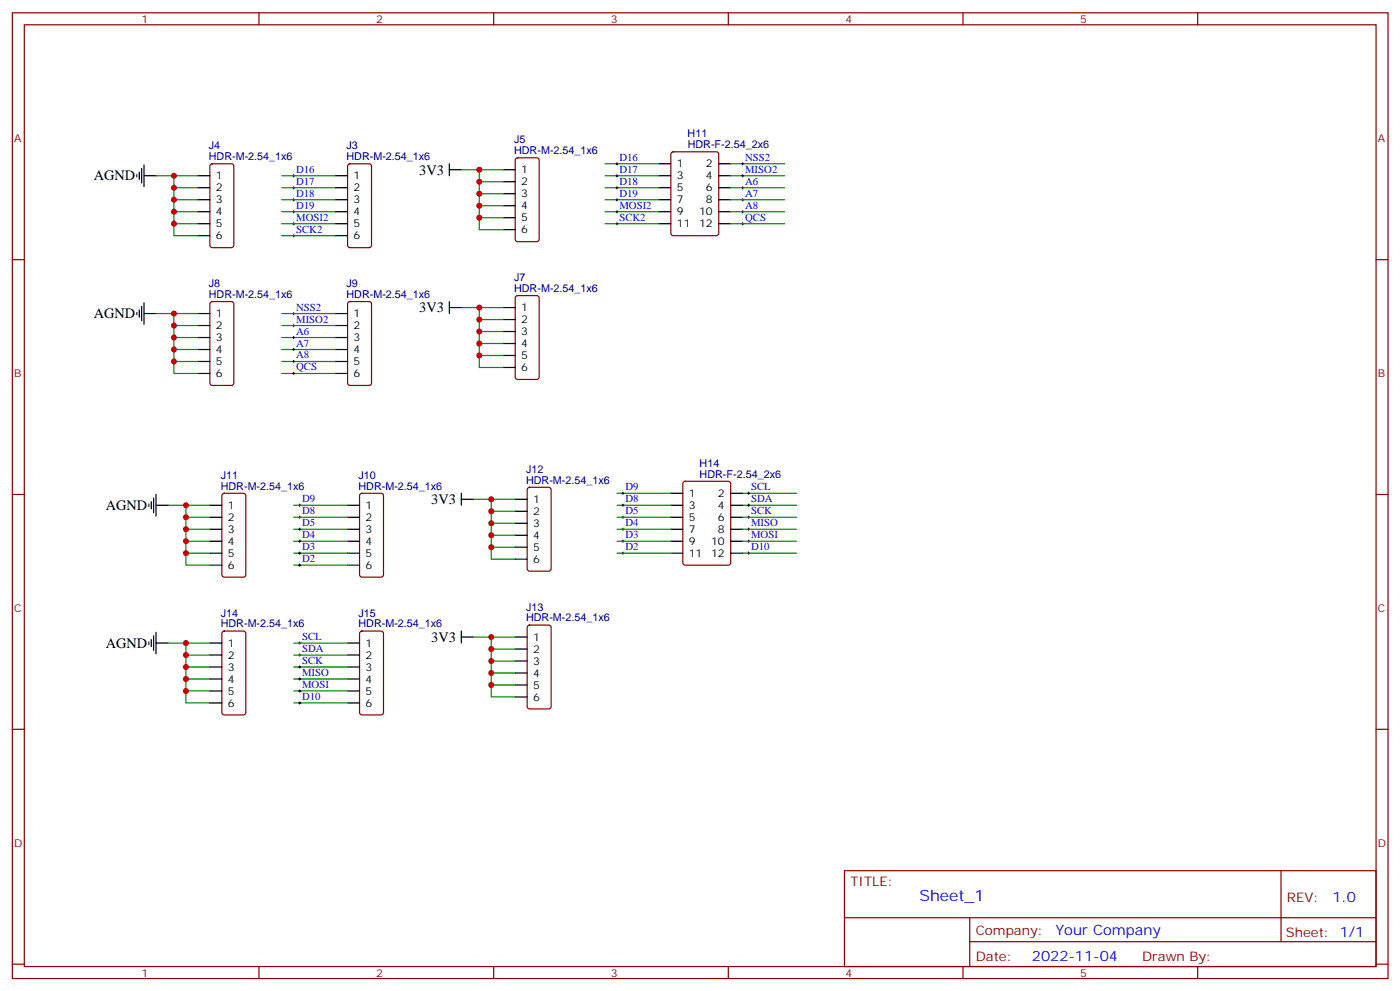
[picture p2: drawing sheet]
<svg xmlns="http://www.w3.org/2000/svg" width="413mm" height="292mm" viewBox="0 0 413 292" stroke-linecap="round" stroke-linejoin="round" font-family="sans-serif">
<g fill="none" stroke="#870000" stroke-width=".35">
<path d="M3.6 3.8h405.4v284.3h-405.4zM7.2 7.3h398.2v277.3h-398.2zM76.3 3.8v3.5M145.5 3.8v3.5M214.6 3.8v3.5M283.7 3.8v3.5M352.9 3.8v3.5M62.1 48.4l.4-.2h5.7l.6 .5 .1 23.5-.5 .7h-5.9l-.6-.4-.1-23.6zM102.6 48.4l.5-.2h5.7l.6 .5 .1 23.5-.5 .7h-5.9l-.6-.4-.1-23.6zM152 46.7l.5-.2h5.7l.6 .4 .1 23.5-.5 .7-5.9 .1-.6-.5-.1-23.5zM197.9 44.9l.5-.2h12.7l.6 .4 .1 23.6-.5 .6-12.9 .1-.7-.5v-23.5zM3.6 76.4h3.6"/>
<path d="M405.4 76.4h3.6M62.1 89l.4-.2h5.7l.6 .4 .1 23.6-.5 .6-5.9 .1-.6-.5-.1-23.5zM102.6 89l.5-.2h5.7l.6 .4 .1 23.6-.5 .6-5.9 .1-.6-.5-.1-23.5zM152 87.2l.5-.2h5.7l.6 .5 .1 23.5-.5 .7h-5.9l-.6-.4-.1-23.6zM3.6 145.6h3.6M65.6 145.4l.5-.2h5.6l.7 .5v23.5l-.4 .7h-5.9l-.7-.4v-23.6zM106.2 145.4l.4-.2h5.7l.6 .5 .1 23.5-.5 .7h-5.9l-.6-.4-.1-23.6zM155.6 143.7l.4-.2h5.7l.6 .4 .1 23.6-.5 .6-5.9 .1-.6-.5-.1-23.5zM201.4 141.9l.5-.2h12.7l.6 .4 .1 23.6-.5 .6-12.9 .1-.7-.5v-23.5zM405.4 145.6h3.6M65.6 186l.5-.2h5.6l.7 .4v23.6l-.4 .6-5.9 .1-.7-.5v-23.5zM106.2 186l.4-.2h5.7l.6 .4 .1 23.6-.5 .6-5.9 .1-.6-.5-.1-23.5z"/>
<path d="M155.6 184.3l.4-.3h5.7l.6 .5 .1 23.5-.5 .7h-5.9l-.6-.4-.1-23.6zM3.6 214.7h3.6M405.4 214.7h3.6M248.8 256.4h156.6v28.2h-156.6zM377.4 256.4v20.9M248.8 270.2h156.5M285.7 277.3h119.6M285.7 270.2v14.1M3.6 283.9h3.6M76.3 284.6v3.5M145.5 284.6v3.5M214.6 284.6v3.5"/>
<path d="M283.7 284.6v3.5M352.9 284.6v3.5M405.4 283.9h3.6"/>
</g>
<g fill="none" stroke="#008700" stroke-width=".35">
<path d="M46 51.8h12.3M51.3 51.8v17.6h7M51.3 58.8h7M51.3 55.3h7M83 58.8h15.9M83 55.3h15.9M83 51.8h15.9M135.9 50h12.4M141.2 50v17.6h7.1M141.2 53.5h7.1M141.2 57h7.1M178.3 58.8h15.8"/>
<path d="M178.3 55.3h15.8M178.3 51.8h15.8M178.3 48.2h15.8M215.3 58.8h15.9M215.3 55.3h15.9M215.3 51.8h15.9M215.3 48.2h15.9M51.3 65.9h7M51.3 62.3h7M83 65.9h15.9M83 62.3h15.9M83 69.4h15.9"/>
<path d="M141.2 60.6h7.1M141.2 64.1h7.1M178.3 65.9h15.8M178.3 62.3h15.8M215.3 65.9h15.9M215.3 62.3h15.9M46 92.3h12.3M51.3 92.3v17.7h7M51.3 99.4h7M51.3 95.8h7M83 99.4h15.9M83 92.3h15.9"/>
<path d="M83 95.8h15.9M135.9 90.6h12.4M141.2 90.6v17.6h7.1M141.2 97.6h7.1M141.2 94.1h7.1M51.3 102.9h7M51.3 106.4h7M83 102.9h15.9M83 106.4h15.9M83 110h15.9M141.2 104.7h7.1M141.2 101.1h7.1"/>
<path d="M49.5 148.8h12.3M54.8 148.8v17.6h7M54.8 152.3h7M54.8 155.8h7M54.8 159.3h7M86.5 148.8h15.9M86.5 152.3h15.9M86.5 155.8h15.9M86.5 159.3h15.9M139.5 147h12.3M144.7 147v17.6h7.1M144.7 157.6h7.1"/>
<path d="M144.7 154.1h7.1M144.7 150.5h7.1M181.8 145.2h15.9M181.8 148.8h15.9M181.8 152.3h15.9M181.8 155.8h15.9M181.8 159.3h15.9M218.8 145.2h15.9M218.8 148.8h15.9M218.8 152.3h15.9M218.8 155.8h15.9M218.8 159.3h15.9"/>
<path d="M54.8 162.9h7M86.5 162.9h15.9M86.5 166.4h15.9M144.7 161.1h7.1M181.8 162.9h15.9M218.8 162.9h15.9M49.5 189.3h12.3M54.8 189.3v17.7h7M54.8 199.9h7M54.8 196.4h7M54.8 192.9h7M86.5 199.9h15.9"/>
<path d="M86.5 196.4h15.9M86.5 192.9h15.9M86.5 189.3h15.9M139.5 187.6h12.3M144.7 187.6v17.6h7.1M144.7 191.1h7.1M144.7 194.6h7.1M144.7 198.2h7.1M54.8 203.4h7M86.5 203.4h15.9M86.5 207h15.9M144.7 201.7h7.1"/>
</g>
<g fill="none" stroke="#000" stroke-width=".29">
<path d="M86.2 58.8h.7M86.2 55.3h.7M86.2 51.8h.7M86.5 51.4v.7M86.5 54.9v.7M86.5 58.5v.7M181.4 58.8h.7M181.4 55.3h.7M181.4 51.8h.7M181.4 48.2h.7M181.8 47.9v.7M181.8 51.4v.7"/>
<path d="M181.8 54.9v.7M181.8 58.5v.7M218.5 58.8h.7M218.5 55.3h.7M218.5 51.8h.7M218.5 48.2h.7M218.8 47.9v.7M218.8 51.4v.7M218.8 54.9v.7M218.8 58.5v.7M86.2 69.4h.7M86.2 65.9h.7"/>
<path d="M86.2 62.3h.7M86.5 62v.7M86.5 65.5v.7M86.5 69v.7M181.4 65.9h.7M181.4 62.3h.7M181.8 62v.7M181.8 65.5v.7M218.5 65.9h.7M218.5 62.3h.7M218.8 62v.7M218.8 65.5v.7"/>
<path d="M86.2 99.4h.7M86.2 95.8h.7M86.2 92.3h.7M86.5 92v.7M86.5 95.5v.7M86.5 99v.7M86.2 102.9h.7M86.2 106.4h.7M86.2 110h.7M86.5 102.6v.7M86.5 106.1v.7M86.5 109.6v.7"/>
<path d="M87.9 148.8h.8M87.9 159.3h.8M87.9 155.8h.8M87.9 152.3h.8M88.3 148.4v.7M88.3 151.9v.7M88.3 155.5v.7M88.3 159v.7M183.2 145.2h.7M183.2 148.8h.7M183.2 159.3h.7M183.2 155.8h.7"/>
<path d="M183.2 152.3h.7M183.6 144.9v.7M183.6 148.4v.7M183.6 151.9v.7M183.6 155.5v.7M183.6 159v.7M220.2 145.2h.7M220.2 148.8h.7M220.2 159.3h.7M220.2 155.8h.7M220.2 152.3h.7M220.6 144.9v.7"/>
<path d="M220.6 148.4v.7M220.6 151.9v.7M220.6 155.5v.7M220.6 159v.7M87.9 162.9h.8M87.9 166.4h.8M88.3 162.5v.7M88.3 166.1v.7M183.2 162.9h.7M183.6 162.5v.7M220.2 162.9h.7M220.6 162.5v.7"/>
<path d="M87.9 196.4h.8M87.9 199.9h.8M87.9 192.9h.8M87.9 189.3h.8M88.3 189v.7M88.3 192.5v.7M88.3 196v.7M88.3 199.6v.7M87.9 203.4h.8M87.9 207h.8M88.3 203.1v.7M88.3 206.6v.7"/>
</g>
<g fill="none" stroke="#000" stroke-width=".35">
<path d="M40.3 51.4v.7M41 50.7v2.1M41.7 49.6v4.3M42.4 48.6v6.3M42.4 51.8h3.6M58.3 51.8h3.5M58.3 55.3h3.5M58.3 58.8h3.5M98.9 51.8h3.5M98.9 55.3h3.5M98.9 58.8h3.5M132.4 48.2v3.6"/>
<path d="M132.4 50h3.5M148.3 50h3.5M148.3 53.5h3.5M148.3 57h3.5M194.1 51.8h3.6M194.1 55.3h3.6M194.1 58.8h3.6M194.1 48.2h3.6M211.8 51.8h3.5M211.8 55.3h3.5M211.8 58.8h3.5M211.8 48.2h3.5"/>
<path d="M58.3 62.3h3.5M58.3 65.9h3.5M58.3 69.4h3.5M98.9 62.3h3.5M98.9 65.9h3.5M98.9 69.4h3.5M148.3 60.6h3.5M148.3 64.1h3.5M148.3 67.6h3.5M194.1 62.3h3.6M194.1 65.9h3.6M211.8 62.3h3.5"/>
<path d="M211.8 65.9h3.5M40.3 92v.7M41 91.3v2.1M41.7 90.2v4.2M42.4 92.3h3.6M42.4 89.1v6.4M58.3 92.3h3.5M58.3 95.8h3.5M58.3 99.4h3.5M98.9 92.3h3.5M98.9 95.8h3.5M98.9 99.4h3.5"/>
<path d="M132.4 90.6h3.5M132.4 88.8v3.5M148.3 90.6h3.5M148.3 94.1h3.5M148.3 97.6h3.5M58.3 102.9h3.5M58.3 106.4h3.5M58.3 110h3.5M98.9 102.9h3.5M98.9 106.4h3.5M98.9 110h3.5M148.3 101.1h3.5"/>
<path d="M148.3 104.7h3.5M148.3 108.2h3.5M43.9 148.4v.7M44.6 147.7v2.1M45.3 146.6v4.3M46 148.8h3.5M46 145.6v6.3M61.8 148.8h3.6M61.8 152.3h3.6M61.8 155.8h3.6M61.8 159.3h3.6M102.4 148.8h3.5"/>
<path d="M102.4 152.3h3.5M102.4 155.8h3.5M102.4 159.3h3.5M135.9 147h3.6M135.9 145.2v3.6M151.8 147h3.5M151.8 150.5h3.5M151.8 154.1h3.5M151.8 157.6h3.5M197.7 145.2h3.5M197.7 148.8h3.5M197.7 152.3h3.5"/>
<path d="M197.7 155.8h3.5M197.7 159.3h3.5M215.3 145.2h3.5M215.3 148.8h3.5M215.3 152.3h3.5M215.3 155.8h3.5M215.3 159.3h3.5M61.8 162.9h3.6M61.8 166.4h3.6M102.4 162.9h3.5M102.4 166.4h3.5M151.8 161.1h3.5"/>
<path d="M151.8 164.6h3.5M197.7 162.9h3.5M215.3 162.9h3.5M43.9 189v.7M44.6 188.3v2.1M45.3 187.2v4.3M46 186.2v6.3M46 189.3h3.5M61.8 189.3h3.6M61.8 192.9h3.6M61.8 196.4h3.6M61.8 199.9h3.6"/>
<path d="M102.4 189.3h3.5M102.4 192.9h3.5M102.4 196.4h3.5M102.4 199.9h3.5M135.9 185.8v3.5M135.9 187.6h3.6M151.8 187.6h3.5M151.8 191.1h3.5M151.8 194.6h3.5M151.8 198.2h3.5M61.8 203.4h3.6M61.8 207h3.6"/>
<path d="M102.4 203.4h3.5M102.4 207h3.5M151.8 201.7h3.5M151.8 205.2h3.5"/>
</g>
<g fill="#c00">
<circle cx="51.3" cy="92.3" r=".88"/>
<circle cx="51.3" cy="95.8" r=".88"/>
<circle cx="51.3" cy="99.4" r=".88"/>
<circle cx="51.3" cy="102.9" r=".88"/>
<circle cx="51.3" cy="106.4" r=".88"/>
<circle cx="141.2" cy="104.7" r=".88"/>
<circle cx="141.2" cy="101.1" r=".88"/>
<circle cx="141.2" cy="97.6" r=".88"/>
<circle cx="141.2" cy="94.1" r=".88"/>
<circle cx="141.2" cy="90.6" r=".88"/>
<circle cx="141.2" cy="50" r=".88"/>
<circle cx="141.2" cy="53.5" r=".88"/>
<circle cx="141.2" cy="57" r=".88"/>
<circle cx="141.2" cy="60.6" r=".88"/>
<circle cx="141.2" cy="64.1" r=".88"/>
<circle cx="51.3" cy="65.9" r=".88"/>
<circle cx="51.3" cy="62.3" r=".88"/>
<circle cx="51.3" cy="58.8" r=".88"/>
<circle cx="51.3" cy="55.3" r=".88"/>
<circle cx="51.3" cy="51.8" r=".88"/>
<circle cx="54.8" cy="148.8" r=".88"/>
<circle cx="54.8" cy="152.3" r=".88"/>
<circle cx="54.8" cy="155.8" r=".88"/>
<circle cx="54.8" cy="159.3" r=".88"/>
<circle cx="54.8" cy="162.9" r=".88"/>
<circle cx="144.7" cy="161.1" r=".88"/>
<circle cx="144.7" cy="157.6" r=".88"/>
<circle cx="144.7" cy="154.1" r=".88"/>
<circle cx="144.7" cy="150.5" r=".88"/>
<circle cx="144.7" cy="147" r=".88"/>
<circle cx="144.7" cy="187.6" r=".88"/>
<circle cx="144.7" cy="191.1" r=".88"/>
<circle cx="144.7" cy="194.6" r=".88"/>
<circle cx="144.7" cy="198.2" r=".88"/>
<circle cx="144.7" cy="201.7" r=".88"/>
<circle cx="54.8" cy="203.4" r=".88"/>
<circle cx="54.8" cy="199.9" r=".88"/>
<circle cx="54.8" cy="196.4" r=".88"/>
<circle cx="54.8" cy="192.9" r=".88"/>
<circle cx="54.8" cy="189.3" r=".88"/>
</g>
<text font-size="4.6" fill="#00f" x="270.9" y="265.4">Sheet_1</text>
<g font-size="4.2">
<text x="27.6" y="53.1">AGND</text>
<text x="123.5" y="51.4">3V3</text>
<text x="27.6" y="93.7">AGND</text>
<text x="123.5" y="92">3V3</text>
<text x="127" y="148.4">3V3</text>
<text x="31.2" y="150.1">AGND</text>
<text x="31.2" y="190.7">AGND</text>
<text x="127" y="189">3V3</text>
</g>
<g font-size="4.2" fill="#00f">
<text x="392.6" y="265.6">1.0</text>
<text x="311" y="275.2">Your Company</text>
<text x="304.1" y="283">2022-11-04</text>
</g>
<g font-size="3.9" fill="#800">
<text x="250.6" y="260.9">TITLE:</text>
<text x="379.2" y="265.6">REV:</text>
<text x="287.5" y="275.1">Company:</text>
<text x="378.9" y="275.8">Sheet: 1/1</text>
<text x="287.5" y="282.8">Date:</text>
<text x="336.5" y="282.9">Drawn By:</text>
</g>
<g font-size="3.2" fill="#800">
<text x="41.7" y="6.8">1</text>
<text x="110.9" y="6.8">2</text>
<text x="180" y="6.8">3</text>
<text x="249.2" y="6.8">4</text>
<text x="318.3" y="6.8">5</text>
<text x="4.2" y="41.9">A</text>
<text x="406" y="41.9">A</text>
<text x="4.2" y="111">B</text>
<text x="406" y="111">B</text>
<text x="4.2" y="180.2">C</text>
<text x="406" y="180.2">C</text>
<text x="4.2" y="249.3">D</text>
<text x="406" y="249.3">D</text>
<text x="41.7" y="287.6">1</text>
<text x="110.9" y="287.6">2</text>
<text x="180" y="287.6">3</text>
<text x="249.2" y="287.6">4</text>
<text x="318.3" y="287.6">5</text>
</g>
<g font-size="3.2" fill="#000080">
<text x="202.6" y="40.5">H11</text>
<text x="61.5" y="47.2">HDR-M-2.54_1x6</text>
<text x="61.5" y="43.9">J4</text>
<text x="102.1" y="47.2">HDR-M-2.54_1x6</text>
<text x="102.1" y="44">J3</text>
<text x="151.5" y="45.4">HDR-M-2.54_1x6</text>
<text x="151.5" y="42.2">J5</text>
<text x="202.6" y="43.6">HDR-F-2.54_2x6</text>
<text x="151.5" y="82.7">J7</text>
<text x="61.5" y="87.7">HDR-M-2.54_1x6</text>
<text x="61.5" y="84.5">J8</text>
<text x="102.1" y="87.7">HDR-M-2.54_1x6</text>
<text x="102.1" y="84.6">J9</text>
<text x="151.5" y="86">HDR-M-2.54_1x6</text>
<text x="206.1" y="137.5">H14</text>
<text x="65" y="141">J11</text>
<text x="105.6" y="141">J10</text>
<text x="155" y="142.4">HDR-M-2.54_1x6</text>
<text x="155" y="139.2">J12</text>
<text x="206.1" y="140.7">HDR-F-2.54_2x6</text>
<text x="65" y="144.2">HDR-M-2.54_1x6</text>
<text x="105.6" y="144.2">HDR-M-2.54_1x6</text>
<text x="155" y="179.8">J13</text>
<text x="65" y="184.7">HDR-M-2.54_1x6</text>
<text x="65" y="181.5">J14</text>
<text x="105.6" y="184.7">HDR-M-2.54_1x6</text>
<text x="105.6" y="181.6">J15</text>
<text x="155" y="183">HDR-M-2.54_1x6</text>
</g>
<g font-size="3.2" fill="#00f">
<text x="182.5" y="47.3">D16</text>
<text x="219.5" y="47.3">NSS2</text>
<text x="87.2" y="50.9">D16</text>
<text x="182.5" y="50.9">D17</text>
<text x="219.5" y="50.9">MISO2</text>
<text x="87.2" y="57.9">D18</text>
<text x="87.2" y="54.4">D17</text>
<text x="182.5" y="54.4">D18</text>
<text x="182.5" y="57.9">D19</text>
<text x="219.5" y="57.9">A7</text>
<text x="219.5" y="54.4">A6</text>
<text x="87.2" y="65">MOSI2</text>
<text x="87.2" y="61.5">D19</text>
<text x="182.5" y="61.5">MOSI2</text>
<text x="182.5" y="65">SCK2</text>
<text x="219.5" y="65">QCS</text>
<text x="219.5" y="61.5">A8</text>
<text x="87.2" y="68.5">SCK2</text>
<text x="87.2" y="95">MISO2</text>
<text x="87.2" y="91.4">NSS2</text>
<text x="87.2" y="98.5">A6</text>
<text x="87.2" y="102">A7</text>
<text x="87.2" y="105.6">A8</text>
<text x="87.2" y="109.1">QCS</text>
<text x="89" y="147.9">D9</text>
<text x="184.3" y="144.4">D9</text>
<text x="184.3" y="147.9">D8</text>
<text x="221.3" y="144.4">SCL</text>
<text x="221.3" y="147.9">SDA</text>
<text x="89" y="154.9">D5</text>
<text x="89" y="151.4">D8</text>
<text x="184.3" y="154.9">D4</text>
<text x="184.3" y="151.4">D5</text>
<text x="221.3" y="154.9">MISO</text>
<text x="221.3" y="151.4">SCK</text>
<text x="89" y="158.5">D4</text>
<text x="89" y="162">D3</text>
<text x="184.3" y="162">D2</text>
<text x="184.3" y="158.5">D3</text>
<text x="221.3" y="162">D10</text>
<text x="221.3" y="158.5">MOSI</text>
<text x="89" y="165.5">D2</text>
<text x="89" y="192">SDA</text>
<text x="89" y="188.5">SCL</text>
<text x="89" y="195.5">SCK</text>
<text x="89" y="199">MISO</text>
<text x="89" y="202.6">MOSI</text>
<text x="89" y="206.1">D10</text>
</g>
<g font-size="3.2">
<text x="63.6" y="52.8">1</text>
<text x="104.2" y="52.8">1</text>
<text x="153.6" y="51">1</text>
<text x="199.4" y="49.3">1</text>
<text x="199.4" y="52.8">3</text>
<text x="208" y="49.3">2</text>
<text x="208" y="52.8">4</text>
<text x="63.6" y="56.3">2</text>
<text x="63.6" y="59.9">3</text>
<text x="104.2" y="56.3">2</text>
<text x="104.2" y="59.9">3</text>
<text x="153.6" y="54.6">2</text>
<text x="153.6" y="58.1">3</text>
<text x="199.4" y="56.3">5</text>
<text x="199.4" y="59.9">7</text>
<text x="208" y="56.3">6</text>
<text x="208" y="59.9">8</text>
<text x="63.6" y="63.4">4</text>
<text x="104.2" y="63.4">4</text>
<text x="153.6" y="61.6">4</text>
<text x="153.6" y="65.2">5</text>
<text x="199.4" y="63.4">9</text>
<text x="206" y="63.4">10</text>
<text x="63.6" y="66.9">5</text>
<text x="63.6" y="70.4">6</text>
<text x="104.2" y="66.9">5</text>
<text x="104.2" y="70.4">6</text>
<text x="153.6" y="68.7">6</text>
<text x="199.4" y="66.9">11</text>
<text x="206" y="66.9">12</text>
<text x="63.6" y="93.4">1</text>
<text x="104.2" y="93.4">1</text>
<text x="153.6" y="91.6">1</text>
<text x="153.6" y="95.1">2</text>
<text x="63.6" y="96.9">2</text>
<text x="63.6" y="100.4">3</text>
<text x="104.2" y="96.9">2</text>
<text x="104.2" y="100.4">3</text>
<text x="153.6" y="98.7">3</text>
<text x="63.6" y="104">4</text>
<text x="63.6" y="107.5">5</text>
<text x="104.2" y="104">4</text>
<text x="104.2" y="107.5">5</text>
<text x="153.6" y="102.2">4</text>
<text x="153.6" y="105.7">5</text>
<text x="63.6" y="111">6</text>
<text x="104.2" y="111">6</text>
<text x="153.6" y="109.3">6</text>
<text x="67.1" y="149.8">1</text>
<text x="107.7" y="149.8">1</text>
<text x="157.1" y="148.1">1</text>
<text x="203" y="146.3">1</text>
<text x="203" y="149.8">3</text>
<text x="211.5" y="146.3">2</text>
<text x="211.5" y="149.8">4</text>
<text x="67.1" y="153.4">2</text>
<text x="107.7" y="153.4">2</text>
<text x="157.1" y="151.6">2</text>
<text x="157.1" y="155.1">3</text>
<text x="203" y="153.4">5</text>
<text x="211.5" y="153.4">6</text>
<text x="67.1" y="156.9">3</text>
<text x="67.1" y="160.4">4</text>
<text x="107.7" y="156.9">3</text>
<text x="107.7" y="160.4">4</text>
<text x="157.1" y="158.6">4</text>
<text x="203" y="156.9">7</text>
<text x="203" y="160.4">9</text>
<text x="209.5" y="160.4">10</text>
<text x="211.5" y="156.9">8</text>
<text x="67.1" y="163.9">5</text>
<text x="67.1" y="167.5">6</text>
<text x="107.7" y="163.9">5</text>
<text x="107.7" y="167.5">6</text>
<text x="157.1" y="162.2">5</text>
<text x="157.1" y="165.7">6</text>
<text x="203" y="163.9">11</text>
<text x="209.5" y="163.9">12</text>
<text x="67.1" y="190.4">1</text>
<text x="107.7" y="190.4">1</text>
<text x="157.1" y="188.6">1</text>
<text x="67.1" y="193.9">2</text>
<text x="67.1" y="197.4">3</text>
<text x="107.7" y="193.9">2</text>
<text x="107.7" y="197.4">3</text>
<text x="157.1" y="192.2">2</text>
<text x="157.1" y="195.7">3</text>
<text x="67.1" y="201">4</text>
<text x="107.7" y="201">4</text>
<text x="157.1" y="199.2">4</text>
<text x="157.1" y="202.7">5</text>
<text x="67.1" y="204.5">5</text>
<text x="67.1" y="208">6</text>
<text x="107.7" y="204.5">5</text>
<text x="107.7" y="208">6</text>
<text x="157.1" y="206.3">6</text>
</g>
</svg>
